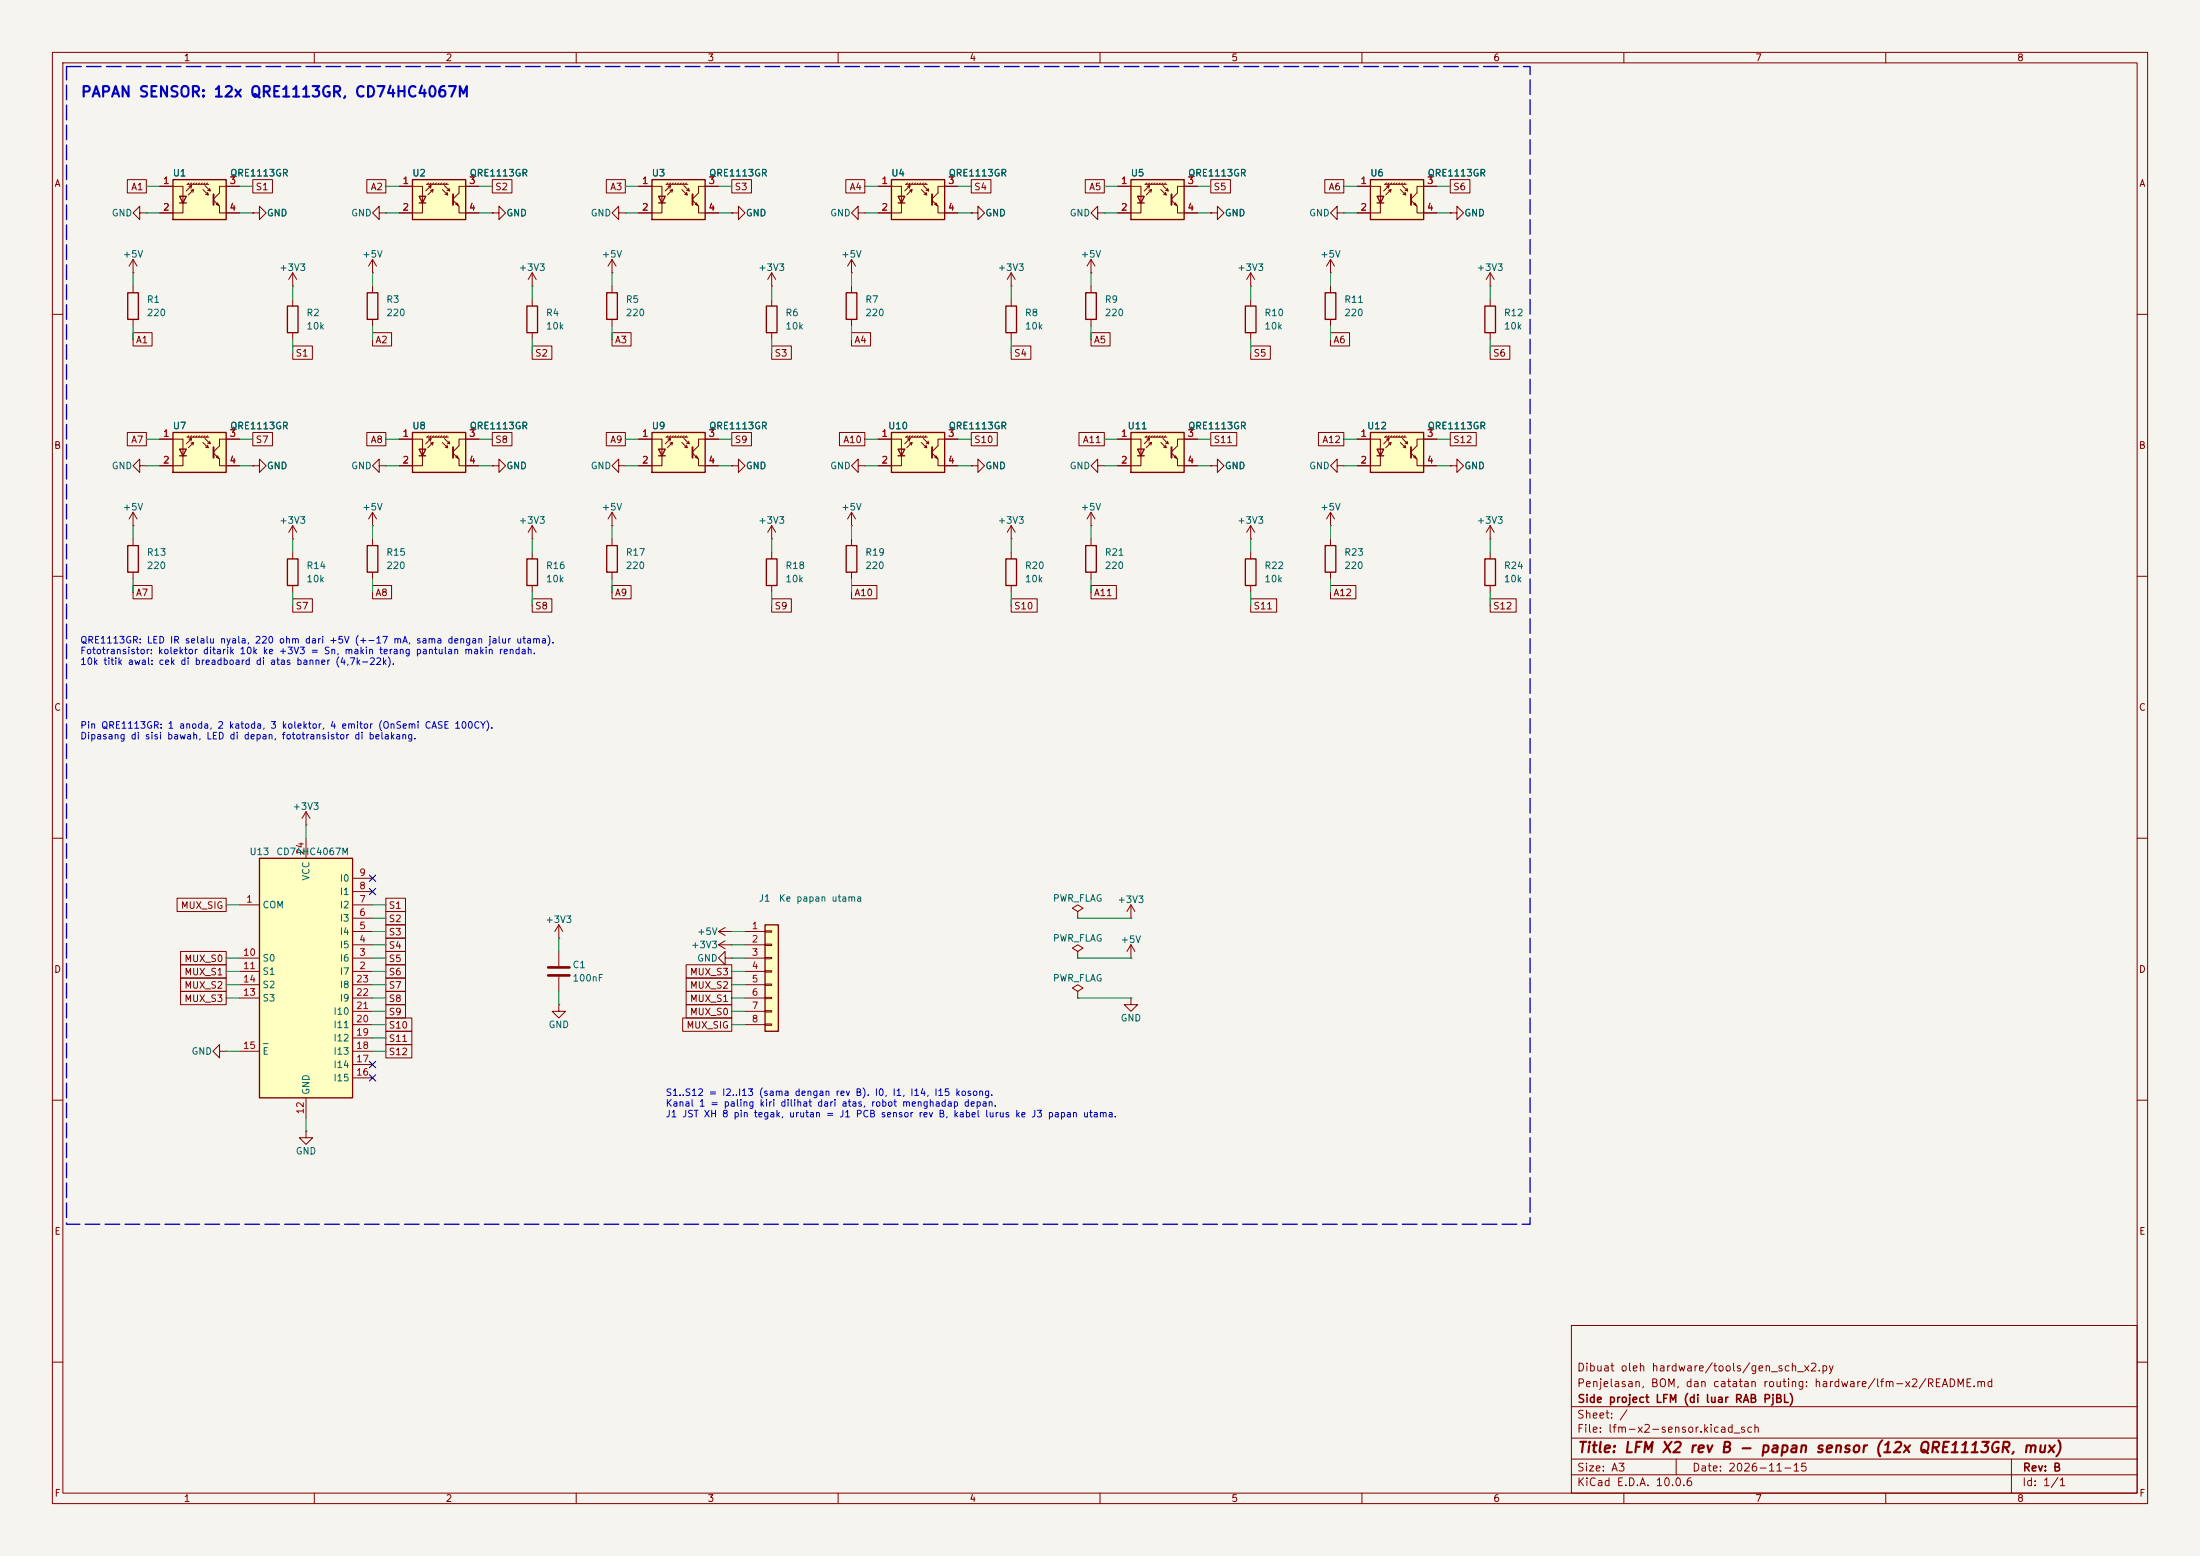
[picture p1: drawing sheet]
<svg xmlns="http://www.w3.org/2000/svg" width="420mm" height="297mm" viewBox="0 0 420 297" stroke-linecap="round" stroke-linejoin="round" font-family="sans-serif">
<path d="M0 0h420v297h-420z" fill="#f5f4ef" stroke="#f5f4ef" stroke-width=".19"/>
<g fill="none" stroke="#840000" stroke-width=".19">
<path d="M10 10h400v277h-400zM12 12h396v273h-396zM60 10v2M110 10v2M160 10v2M210 10v2M260 10v2M310 10v2M360 10v2M10 60h2M408 60h2M10 110h2"/>
<path d="M408 110h2M10 160h2M408 160h2M10 210h2M408 210h2M300 253h108v32h-108zM10 260h2M300 278.5h108M300 274.5h108M300 268.5h108M320 278.5v3M384 278.5v6.5"/>
<path d="M408 260h2M60 285v2M110 285v2M160 285v2M210 285v2M260 285v2M300 281.5h108M310 285v2M360 285v2"/>
</g>
<path d="M146 176.5h2.6v20.4h-2.6z" fill="#ffffc2"/>
<path d="M146 176.5h2.6v20.4h-2.6z" fill="none" stroke="#840000" stroke-width=".25"/>
<g fill="none" stroke="#840000" stroke-width=".19">
<path d="M142.2 177.8h3.8M146 177.7h1.3v.2h-1.3zM142.2 180.3h3.8M142.2 182.9h3.8M142.2 185.4h3.8M142.2 188h3.8M142.2 190.5h3.8M142.2 193h3.8M142.2 195.6h3.8M146 180.2h1.3v.3h-1.3zM146 182.8h1.3v.2h-1.3zM146 185.3h1.3v.2h-1.3z"/>
<path d="M146 187.8h1.3v.3h-1.3zM146 190.4h1.3v.2h-1.3zM146 192.9h1.3v.3h-1.3zM146 195.5h1.3v.2h-1.3z"/>
</g>
<path d="M170.2 82.6h10.1v7.6h-10.1z" fill="#ffffc2"/>
<g fill="none" stroke="#840000" stroke-width=".19">
<path d="M185.4 40.6h1.3v-1.2l1.3 1.2-1.3 1.3v-1.3M185.4 40.6h.1M167.6 83.8h4.5v5.1h-4.5M172.8 83.4h4.2M173.2 83.8l.5-.1-1 1M173.2 83.2l-.2 .2M173.6 84.6l.5-.1-1 1M173.7 83.2l-.2 .2M173.7 83.7l-.1 .5M174.1 84.5l-.1 .5M174.2 83.2l-.2 .2M174.8 83.2l-.3 .2"/>
<path d="M175.3 83.2l-.3 .2M175.8 83.2l-.3 .2M175.9 84.5l1 1-.1-.5M176.3 83.7l1 1-.1-.5M176.3 83.2l-.3 .2M176.4 85.3l.5 .2M176.8 83.2l-.3 .2M176.8 84.6l.5 .1M177.9 86.5l1.2 1.1v1.3h3.8M178.7 87l.2 .5-.5-.3zM182.9 83.8h-3.8v1.3l-1.2 1.1M58.4 157.5h.1"/>
<path d="M58.4 154.9l-.7 1.3M58.4 154.9l.8 1.3M58.4 154.9v2.6M106.7 179.1h.1M106.7 176.5l-.8 1.3M106.7 176.5l.7 1.3M106.7 176.5v2.6M58.4 215.9v1.3h1.3l-1.3 1.2-1.3-1.2h1.3M58.4 215.9h.1"/>
</g>
<path d="M170.2 82.6h10.1v7.6h-10.1zM171.4 85.7h1.3l-.6 1.3zM171.4 87h1.3" fill="none" stroke="#840000" stroke-width=".25"/>
<path d="M177.9 85.3v2.1" fill="none" stroke="#840000" stroke-width=".36"/>
<path d="M170.2 34.3h10.1v7.6h-10.1z" fill="#ffffc2"/>
<g fill="none" stroke="#840000" stroke-width=".19">
<path d="M167.6 35.6h4.5v5h-4.5M172.8 35.2h4.2M173.2 35.6l.5-.2-1 1M173.2 34.9l-.2 .3M173.6 36.3l.5-.1-1 1M173.7 34.9l-.2 .3M173.7 35.4l-.1 .5M174.1 36.2l-.1 .5M174.2 34.9l-.2 .3M174.8 34.9l-.3 .3M175.3 34.9l-.3 .3M175.8 34.9l-.3 .3"/>
<path d="M175.9 36.2l1 1-.1-.5M176.3 35.4l1 1-.1-.5M176.3 34.9l-.3 .3M176.4 37.1l.5 .1M176.8 34.9l-.3 .3M176.8 36.3l.5 .1M177.9 38.2l1.2 1.2v1.2h3.8M178.4 39l.3-.3 .2 .5zM182.9 35.6h-3.8v1.2l-1.2 1.2M162.6 97.8l-.8 1.3M162.6 97.8l.7 1.3M162.6 97.8v2.5"/>
<path d="M163.8 88.9v-1.3l-1.2 1.3 1.2 1.3v-1.3h1.3M165.1 88.9h.1M162.6 100.3h.1"/>
</g>
<path d="M170.2 34.3h10.1v7.6h-10.1zM171.4 37.5h1.3l-.6 1.2zM171.4 38.7h1.3" fill="none" stroke="#840000" stroke-width=".25"/>
<path d="M177.9 37.1v2" fill="none" stroke="#840000" stroke-width=".36"/>
<path d="M124.5 82.6h10.1v7.6h-10.1z" fill="#ffffc2"/>
<g fill="none" stroke="#840000" stroke-width=".19">
<path d="M121.9 83.8h4.5v5.1h-4.5M127.1 83.4h4.2M127.5 83.8l.5-.1-1 1M127.5 83.2l-.2 .2M127.9 84.6l.5-.1-1 1M128 83.2l-.2 .2M128 83.7l-.1 .5M128.4 84.5l-.1 .5M128.5 83.2l-.2 .2M129 83.2l-.2 .2M129.5 83.2l-.2 .2M130 83.2l-.2 .2"/>
<path d="M130.2 84.5l1 1-.1-.5M130.6 83.7l1 1-.2-.5M130.6 83.2l-.3 .2M130.7 85.3l.5 .2M131.1 83.2l-.3 .2M131.1 84.6l.5 .1M132.2 86.5l1.1 1.1v1.3h3.9M132.7 87.2l.3-.2 .2 .5zM137.2 83.8h-3.9v1.3l-1.1 1.1"/>
</g>
<path d="M124.5 82.6h10.1v7.6h-10.1zM125.7 85.7h1.3l-.6 1.3zM125.7 87h1.3" fill="none" stroke="#840000" stroke-width=".25"/>
<path d="M132.2 85.3v2.1" fill="none" stroke="#840000" stroke-width=".36"/>
<path d="M33 82.6h10.2v7.6h-10.2z" fill="#ffffc2"/>
<g fill="none" stroke="#840000" stroke-width=".19">
<path d="M116.8 52.1h.1M116.8 49.5v2.6M116.8 54.6v1.3M116.8 49.5l-.7 1.3M116.8 49.5l.8 1.3M116.8 61v1.2M30.5 83.8h4.4v5.1h-4.4M35.7 83.4h4.2M36.1 83.8l.5-.1-1 1M36.1 83.2l-.3 .2M36.4 84.6l.6-.1-1.1 1M36.6 83.2l-.3 .2"/>
<path d="M36.6 83.7l-.2 .5M37 84.5l-.2 .5M37.1 83.2l-.3 .2M37.6 83.2l-.3 .2M38.1 83.2l-.3 .2M38.6 83.2l-.2 .2M38.7 84.5l1.1 1-.2-.5M39.1 83.7l1 1-.1-.5M39.1 83.2l-.2 .2M39.2 85.3l.6 .2M39.6 83.2l-.2 .2M39.6 84.6l.5 .1"/>
<path d="M40.8 86.5l1.1 1.1v1.3h3.8M41.3 87.2l.2-.2 .3 .5zM45.7 83.8h-3.8v1.3l-1.1 1.1M118.1 88.9v-1.3l-1.3 1.3 1.3 1.3v-1.3h1.3M119.4 88.9h.1M139.7 88.9h1.3v-1.3l1.2 1.3-1.2 1.3v-1.3M139.7 88.9h.1"/>
</g>
<path d="M115.8 55.9h2.1v5.1h-2.1zM33 82.6h10.2v7.6h-10.2zM34.3 85.7h1.3l-.7 1.3zM34.3 87h1.3" fill="none" stroke="#840000" stroke-width=".25"/>
<path d="M40.8 85.3v2.1" fill="none" stroke="#840000" stroke-width=".36"/>
<path d="M33 34.3h10.2v7.6h-10.2z" fill="#ffffc2"/>
<g fill="none" stroke="#840000" stroke-width=".19">
<path d="M30.5 35.6h4.4v5h-4.4M35.7 35.2h4.2M36.1 35.6l.5-.2-1 1M36.1 34.9l-.3 .3M36.4 36.3l.6-.1-1.1 1M36.6 34.9l-.3 .3M36.6 35.4l-.2 .5M37 36.2l-.2 .5M37.1 34.9l-.3 .3M37.6 34.9l-.3 .3M38.1 34.9l-.3 .3M38.6 34.9l-.2 .3"/>
<path d="M38.7 36.2l1.1 1-.2-.5M39.1 35.4l1 1-.1-.5M39.1 34.9l-.2 .3M39.2 37.1l.6 .1M39.6 34.9l-.2 .3M39.6 36.3l.5 .1M40.8 38.2l1.1 1.2v1.2h3.8M41.3 39l.2-.3 .3 .5zM45.7 35.6h-3.8v1.2l-1.1 1.2M25.4 52.1h.1M25.4 49.5v2.6M25.4 54.6v1.3"/>
<path d="M25.4 49.5l-.8 1.3M25.4 49.5l.8 1.3M26.7 40.6v-1.2l-1.3 1.2 1.3 1.3v-1.3h1.2M27.9 40.6h.1M48.3 40.6h1.2v-1.2l1.3 1.2-1.3 1.3v-1.3M48.3 40.6h.1M101.6 54.6h.1M101.6 52.1v2.5M101.6 57.2v1.2M101.6 52.1l-.8 1.2M101.6 52.1l.8 1.2M139.7 40.6h1.3v-1.2l1.2 1.2-1.2 1.3v-1.3"/>
<path d="M139.7 40.6h.1M147.3 54.6h.1M147.3 52.1l-.7 1.2M147.3 52.1l.8 1.2M147.3 52.1v2.5M284.5 54.6h.1M284.5 52.1v2.5M284.5 57.2v1.2M284.5 52.1l-.8 1.2M284.5 52.1l.7 1.2M25.4 61v1.2M101.6 63.5v1.3"/>
<path d="M284.5 63.5v1.3M116.8 97.8l-.7 1.3M116.8 97.8l.8 1.3M116.8 97.8v2.5M101.6 102.9h.1M101.6 100.3v2.6M101.6 105.4v1.3M101.6 111.8v1.2M101.6 100.3l-.8 1.3M101.6 100.3l.8 1.3M116.8 100.3h.1M116.8 102.9v1.2"/>
<path d="M116.8 109.2v1.3M147.3 102.9h.1M147.3 100.3v2.6M147.3 100.3l-.7 1.3M147.3 100.3l.8 1.3M284.5 102.9h.1M284.5 100.3v2.6M284.5 105.4v1.3M284.5 111.8v1.2M284.5 100.3l-.8 1.3M284.5 100.3l.7 1.3M205.7 174l1.1-.6-1.1-.7-1 .7 1 .6v1.3"/>
<path d="M205.7 175.3h.1M215.9 175.3h.1M215.9 172.7l-.8 1.3M215.9 172.7l.8 1.3M215.9 172.7v2.6M41.9 200.7v-1.3l-1.3 1.3 1.3 1.2v-1.2h1.3M43.2 200.7h.1"/>
</g>
<path d="M33 34.3h10.2v7.6h-10.2zM34.3 37.5h1.3l-.7 1.2zM34.3 38.7h1.3M24.4 55.9h2v5.1h-2zM100.6 58.4h2v5.1h-2zM283.5 58.4h2v5.1h-2zM100.6 106.7h2v5.1h-2zM115.8 104.1h2.1v5.1h-2.1zM283.5 106.7h2v5.1h-2z" fill="none" stroke="#840000" stroke-width=".25"/>
<path d="M40.8 37.1v2" fill="none" stroke="#840000" stroke-width=".36"/>
<path d="M124.5 34.3h10.1v7.6h-10.1z" fill="#ffffc2"/>
<g fill="none" stroke="#840000" stroke-width=".19">
<path d="M121.9 35.6h4.5v5h-4.5M127.1 35.2h4.2M127.5 35.6l.5-.2-1 1M127.5 34.9l-.2 .3M127.9 36.3l.5-.1-1 1M128 34.9l-.2 .3M128 35.4l-.1 .5M128.4 36.2l-.1 .5M128.5 34.9l-.2 .3M129 34.9l-.2 .3M129.5 34.9l-.2 .3M130 34.9l-.2 .3"/>
<path d="M130.2 36.2l1 1-.1-.5M130.6 35.4l1 1-.2-.5M130.6 34.9l-.3 .3M130.7 37.1l.5 .1M131.1 34.9l-.3 .3M131.1 36.3l.5 .1M132.2 38.2l1.1 1.2v1.2h3.9M132.7 39l.3-.3 .2 .5zM137.2 35.6h-3.9v1.2l-1.1 1.2"/>
</g>
<path d="M124.5 34.3h10.1v7.6h-10.1zM125.7 37.5h1.3l-.6 1.2zM125.7 38.7h1.3" fill="none" stroke="#840000" stroke-width=".25"/>
<path d="M132.2 37.1v2" fill="none" stroke="#840000" stroke-width=".36"/>
<path d="M78.7 34.3h10.2v7.6h-10.2z" fill="#ffffc2"/>
<g fill="none" stroke="#840000" stroke-width=".19">
<path d="M76.2 35.6h4.4v5h-4.4M81.4 35.2h4.2M81.8 35.6l.5-.2-1 1M81.8 34.9l-.3 .3M82.2 36.3l.5-.1-1 1M82.3 34.9l-.3 .3M82.3 35.4l-.1 .5M82.7 36.2l-.2 .5M82.8 34.9l-.3 .3M83.3 34.9l-.2 .3M83.8 34.9l-.2 .3M84.3 34.9l-.2 .3"/>
<path d="M84.5 36.2l1 1-.2-.5M84.8 35.4l1.1 1-.2-.5M84.8 34.9l-.2 .3M85 37.1l.5 .1M85.3 34.9l-.2 .3M85.3 36.3l.6 .1M86.5 38.2l1.1 1.2v1.2h3.8M87 39l.2-.3 .3 .5zM91.4 35.6h-3.8v1.2l-1.1 1.2M94 40.6h1.2v-1.2l1.3 1.2-1.3 1.3v-1.3M94 40.6h.1M208.3 102.9v1.2"/>
<path d="M208.3 109.2v1.3"/>
</g>
<path d="M78.7 34.3h10.2v7.6h-10.2zM80 37.5h1.3l-.7 1.2zM80 38.7h1.3M207.3 104.1h2v5.1h-2z" fill="none" stroke="#840000" stroke-width=".25"/>
<path d="M86.5 37.1v2" fill="none" stroke="#840000" stroke-width=".36"/>
<path d="M78.7 82.6h10.2v7.6h-10.2z" fill="#ffffc2"/>
<g fill="none" stroke="#840000" stroke-width=".19">
<path d="M71.1 54.6v1.3M118.1 40.6v-1.2l-1.3 1.2 1.3 1.3v-1.3h1.3M119.4 40.6h.1M238.8 54.6h.1M238.8 52.1v2.5M238.8 57.2v1.2M238.8 52.1l-.8 1.2M238.8 52.1l.7 1.2M71.1 61v1.2M238.8 63.5v1.3M76.2 83.8h4.4v5.1h-4.4M81.4 83.4h4.2"/>
<path d="M81.8 83.8l.5-.1-1 1M81.8 83.2l-.3 .2M82.2 84.6l.5-.1-1 1M82.3 83.2l-.3 .2M82.3 83.7l-.1 .5M82.7 84.5l-.2 .5M82.8 83.2l-.3 .2M83.3 83.2l-.2 .2M83.8 83.2l-.2 .2M84.3 83.2l-.2 .2M84.5 84.5l1 1-.2-.5M84.8 83.7l1.1 1-.2-.5"/>
<path d="M84.8 83.2l-.2 .2M85 85.3l.5 .2M85.3 83.2l-.2 .2M85.3 84.6l.6 .1M86.5 86.5l1.1 1.1v1.3h3.8M87 87.2l.2-.2 .3 .5zM91.4 83.8h-3.8v1.3l-1.1 1.1"/>
</g>
<path d="M70.1 55.9h2v5.1h-2zM237.7 58.4h2.1v5.1h-2.1zM78.7 82.6h10.2v7.6h-10.2zM80 85.7h1.3l-.7 1.3zM80 87h1.3" fill="none" stroke="#840000" stroke-width=".25"/>
<path d="M86.5 85.3v2.1" fill="none" stroke="#840000" stroke-width=".36"/>
<path d="M49.5 163.8h17.8v45.8h-17.8z" fill="#ffffc2"/>
<path d="M49.5 163.8h17.8v45.8h-17.8z" fill="none" stroke="#840000" stroke-width=".25"/>
<g fill="none" stroke="#840000" stroke-width=".19">
<path d="M45.7 172.7h3.8M58.4 160v3.8M67.3 172.7h3.8M67.3 177.8h3.8M67.3 175.3h3.8M67.3 170.2h3.8M67.3 167.6h3.8M45.7 185.4h3.8M45.7 182.9h3.8M45.7 190.5h3.8M45.7 188h3.8M67.3 185.4h3.8"/>
<path d="M67.3 182.9h3.8M67.3 180.3h3.8M67.3 190.5h3.8M67.3 188h3.8M67.3 198.1h3.8M67.3 195.6h3.8M67.3 193h3.8M45.7 200.7h3.8M58.4 209.6v3.8M67.3 200.7h3.8M67.3 205.7h3.8M67.3 203.2h3.8"/>
</g>
<path d="M50.3 199.2h.9" fill="none" stroke="#006464" stroke-width=".19"/>
<path d="M261.6 34.3h10.2v7.6h-10.2z" fill="#ffffc2"/>
<g fill="none" stroke="#840000" stroke-width=".19">
<path d="M259.1 35.6h4.4v5h-4.4M264.3 35.2h4.2M264.7 35.6l.5-.2-1 1M264.7 34.9l-.3 .3M265 36.3l.6-.1-1.1 1M265.2 34.9l-.3 .3M265.2 35.4l-.2 .5M265.6 36.2l-.2 .5M265.7 34.9l-.3 .3M266.2 34.9l-.3 .3M266.7 34.9l-.3 .3M267.2 34.9l-.2 .3"/>
<path d="M267.3 36.2l1.1 1-.2-.5M267.7 35.4l1 1-.1-.5M267.7 34.9l-.2 .3M267.8 37.1l.6 .1M268.2 34.9l-.2 .3M268.2 36.3l.5 .1M269.4 38.2l1.1 1.2v1.2h3.8M269.9 39l.2-.3 .3 .5zM274.3 35.6h-3.8v1.2l-1.1 1.2M55.9 54.6h.1M55.9 52.1l-.8 1.2M55.9 52.1l.7 1.2"/>
<path d="M55.9 52.1v2.5M55.9 57.2v1.2M71.1 52.1h.1M71.1 49.5l-.7 1.3M71.1 49.5l.8 1.3M71.1 49.5v2.6M72.4 40.6v-1.2l-1.3 1.2 1.3 1.3v-1.3h1.3M73.7 40.6h.1M254 52.1h.1M254 49.5l-.8 1.3M254 49.5l.8 1.3M254 49.5v2.6"/>
<path d="M254 54.6v1.3M276.9 40.6h1.2v-1.2l1.3 1.2-1.3 1.3v-1.3M276.9 40.6h.1M55.9 63.5v1.3M254 61v1.2M25.4 97.8v2.5M25.4 97.8l-.8 1.3M25.4 97.8l.8 1.3M26.7 88.9v-1.3l-1.3 1.3 1.3 1.3v-1.3h1.2M27.9 88.9h.1M48.3 88.9h1.2v-1.3l1.3 1.3-1.3 1.3v-1.3M48.3 88.9h.1"/>
<path d="M71.1 97.8v2.5M71.1 97.8l-.7 1.3M71.1 97.8l.8 1.3M72.4 88.9v-1.3l-1.3 1.3 1.3 1.3v-1.3h1.3M73.7 88.9h.1M254 97.8v2.5M254 97.8l-.8 1.3M254 97.8l.8 1.3M255.3 88.9v-1.3l-1.3 1.3 1.3 1.3v-1.3h1.2M256.5 88.9h.1M25.4 100.3h.1M25.4 102.9v1.2"/>
<path d="M25.4 109.2v1.3M55.9 102.9h.1M55.9 100.3v2.6M55.9 105.4v1.3M55.9 111.8v1.2M55.9 100.3l-.8 1.3M55.9 100.3l.7 1.3M71.1 100.3h.1M71.1 102.9v1.2M71.1 109.2v1.3M238.8 102.9h.1M238.8 100.3l-.8 1.3"/>
<path d="M238.8 100.3l.7 1.3M238.8 100.3v2.6M238.8 105.4v1.3M238.8 111.8v1.2M254 100.3h.1M254 102.9v1.2M254 109.2v1.3M106.7 191.8v1.2h1.2l-1.2 1.3-1.3-1.3h1.3M106.7 191.8h.1M106.7 181.6v2.8M106.7 186.4v2.8M138.4 182.9v-1.3l-1.2 1.3 1.2 1.3v-1.3h1.3"/>
<path d="M139.7 182.9h.1M215.9 182.9h.1M215.9 190.5v1.3h1.3l-1.3 1.2-1.3-1.2h1.3M215.9 190.5h.1M215.9 180.3l-.8 1.3M215.9 180.3l.8 1.3M215.9 180.3v2.6"/>
</g>
<path d="M261.6 34.3h10.2v7.6h-10.2zM262.9 37.5h1.3l-.7 1.2zM262.9 38.7h1.3M54.9 58.4h2v5.1h-2zM253 55.9h2v5.1h-2zM24.4 104.1h2v5.1h-2zM54.9 106.7h2v5.1h-2zM70.1 104.1h2v5.1h-2zM237.7 106.7h2.1v5.1h-2.1zM253 104.1h2v5.1h-2z" fill="none" stroke="#840000" stroke-width=".25"/>
<path d="M269.4 37.1v2" fill="none" stroke="#840000" stroke-width=".36"/>
<path d="M104.6 184.7h4.1M104.6 186.2h4.1" fill="none" stroke="#840000" stroke-width=".51"/>
<path d="M261.6 82.6h10.2v7.6h-10.2z" fill="#ffffc2"/>
<g fill="none" stroke="#840000" stroke-width=".19">
<path d="M255.3 40.6v-1.2l-1.3 1.2 1.3 1.3v-1.3h1.2M256.5 40.6h.1M94 88.9h1.2v-1.3l1.3 1.3-1.3 1.3v-1.3M94 88.9h.1M259.1 83.8h4.4v5.1h-4.4M264.3 83.4h4.2M264.7 83.8l.5-.1-1 1M264.7 83.2l-.3 .2M265 84.6l.6-.1-1.1 1M265.2 83.2l-.3 .2M265.2 83.7l-.2 .5M265.6 84.5l-.2 .5"/>
<path d="M265.7 83.2l-.3 .2M266.2 83.2l-.3 .2M266.7 83.2l-.3 .2M267.2 83.2l-.2 .2M267.3 84.5l1.1 1-.2-.5M267.7 83.7l1 1-.1-.5M267.7 83.2l-.2 .2M267.8 85.3l.6 .2M268.2 83.2l-.2 .2M268.2 84.6l.5 .1M269.4 86.5l1.1 1.1v1.3h3.8M270.1 87l.3 .5-.5-.3z"/>
<path d="M274.3 83.8h-3.8v1.3l-1.1 1.1M276.9 88.9h1.2v-1.3l1.3 1.3-1.3 1.3v-1.3M276.9 88.9h.1M137.2 177.8l1.2 .8M137.2 177.8h2.5M138.4 177l-1.2 .8M138.4 179.6l-1.2 .7M139.7 177.8h.1M137.2 180.3l1.2 .8M137.2 180.3h2.5M139.7 180.3h.1M205.7 181.6l1.1-.6-1.1-.7-1 .7 1 .6v1.3"/>
<path d="M205.7 182.9h.1M205.7 189.2l1.1-.6-1.1-.6-1 .6 1 .6v1.3M205.7 190.5h.1"/>
</g>
<path d="M261.6 82.6h10.2v7.6h-10.2zM262.9 85.7h1.3l-.7 1.3zM262.9 87h1.3" fill="none" stroke="#840000" stroke-width=".25"/>
<path d="M269.4 85.3v2.1" fill="none" stroke="#840000" stroke-width=".36"/>
<path d="M215.9 34.3h10.2v7.6h-10.2z" fill="#ffffc2"/>
<g fill="none" stroke="#840000" stroke-width=".19">
<path d="M213.4 35.6h4.4v5h-4.4M218.6 35.2h4.2M218.9 35.6l.6-.2-1.1 1M218.9 34.9l-.2 .3M219.3 36.3l.5-.1-1 1M219.5 34.9l-.3 .3M219.5 35.4l-.2 .5M219.8 36.2l-.1 .5M220 34.9l-.3 .3M220.5 34.9l-.3 .3M221 34.9l-.3 .3M221.5 34.9l-.3 .3"/>
<path d="M221.6 36.2l1 1-.1-.5M222 35.4l1 1-.1-.5M222 34.9l-.3 .3M222.1 37.1l.5 .1M222.5 34.9l-.3 .3M222.5 36.3l.5 .1M223.6 38.2l1.2 1.2v1.2h3.8M224.2 39l.2-.3 .3 .5zM228.6 35.6h-3.8v1.2l-1.2 1.2M193 54.6h.1M193 52.1v2.5M193 57.2v1.2"/>
<path d="M193 52.1l-.7 1.2M193 52.1l.8 1.2M231.1 40.6h1.3v-1.2l1.3 1.2-1.3 1.3v-1.3M231.1 40.6h.1M193 63.5v1.3"/>
</g>
<path d="M215.9 34.3h10.2v7.6h-10.2zM217.2 37.5h1.2l-.6 1.2zM217.2 38.7h1.2M192 58.4h2.1v5.1h-2.1z" fill="none" stroke="#840000" stroke-width=".25"/>
<path d="M223.6 37.1v2" fill="none" stroke="#840000" stroke-width=".36"/>
<path d="M215.9 82.6h10.2v7.6h-10.2z" fill="#ffffc2"/>
<g fill="none" stroke="#840000" stroke-width=".19">
<path d="M24.3 34.3h3.6v2.5h-3.6zM30.5 35.6h2.5M43.2 35.6h2.5M48.3 34.3h3.7v2.5h-3.7zM70 34.3h3.7v2.5h-3.7zM76.2 35.6h2.5M88.9 35.6h2.5M94 34.3h3.7v2.5h-3.7zM115.7 34.3h3.7v2.5h-3.7zM121.9 35.6h2.6M134.6 35.6h2.6M139.7 34.3h3.8v2.5h-3.8z"/>
<path d="M161.5 34.3h3.6v2.5h-3.6zM167.6 35.6h2.6M180.3 35.6h2.6M185.4 34.3h3.8v2.5h-3.8zM207.2 34.3h3.6v2.5h-3.6zM213.4 35.6h2.5M226.1 35.6h2.5M231.1 34.3h3.8v2.5h-3.8zM252.9 34.3h3.6v2.5h-3.6zM259.1 35.6h2.5M271.8 35.6h2.5M276.9 34.3h3.7v2.5h-3.7z"/>
<path d="M30.5 40.6h2.5M43.2 40.6h2.5M48.3 40.6h.1M76.2 40.6h2.5M88.9 40.6h2.5M94 40.6h.1M121.9 40.6h2.6M134.6 40.6h2.6M139.7 40.6h.1M147.3 57.2v1.2M162.6 52.1h.1M162.6 49.5v2.6"/>
<path d="M162.6 54.6v1.3M162.6 49.5l-.8 1.3M162.6 49.5l.7 1.3M163.8 40.6v-1.2l-1.2 1.2 1.2 1.3v-1.3h1.3M165.1 40.6h.1M167.6 40.6h2.6M180.3 40.6h2.6M185.4 40.6h.1M208.3 52.1h.1M208.3 49.5v2.6M208.3 54.6v1.3M208.3 49.5l-.8 1.3"/>
<path d="M208.3 49.5l.7 1.3M209.5 40.6v-1.2l-1.2 1.2 1.2 1.3v-1.3h1.3M210.8 40.6h.1M213.4 40.6h2.5M226.1 40.6h2.5M231.1 40.6h.1M259.1 40.6h2.5M271.8 40.6h2.5M276.9 40.6h.1M25.4 63.5h3.6v2.5h-3.6zM55.9 66h3.7v2.6h-3.7zM71.1 63.5h3.7v2.5h-3.7z"/>
<path d="M101.6 66h3.8v2.6h-3.8zM116.8 63.5h3.7v2.5h-3.7zM147.3 66h3.8v2.6h-3.8zM147.3 63.5v1.3M162.6 63.5h3.6v2.5h-3.6zM162.6 61v1.2M193 66h3.8v2.6h-3.8zM208.3 63.5h3.6v2.5h-3.6zM208.3 61v1.2M238.8 66h3.7v2.6h-3.7zM254 63.5h3.6v2.5h-3.6zM284.5 66h3.7v2.6h-3.7z"/>
<path d="M24.3 82.5h3.6v2.6h-3.6zM30.5 83.8h2.5M30.5 88.9h2.5M43.2 83.8h2.5M43.2 88.9h2.5M48.3 82.5h3.7v2.6h-3.7zM48.3 88.9h.1M70 82.5h3.7v2.6h-3.7zM76.2 83.8h2.5M76.2 88.9h2.5M88.9 83.8h2.5M88.9 88.9h2.5"/>
<path d="M94 82.5h3.7v2.6h-3.7zM94 88.9h.1M115.7 82.5h3.7v2.6h-3.7zM121.9 83.8h2.6M121.9 88.9h2.6M134.6 83.8h2.6M134.6 88.9h2.6M139.7 82.5h3.8v2.6h-3.8zM139.7 88.9h.1M160.3 82.5h4.8v2.6h-4.8zM167.6 83.8h2.6M167.6 88.9h2.6"/>
<path d="M180.3 83.8h2.6M180.3 88.9h2.6M185.4 88.9h1.3v-1.3l1.3 1.3-1.3 1.3v-1.3M185.4 88.9h.1M185.4 82.5h5v2.6h-5zM206 82.5h4.8v2.6h-4.8zM208.3 97.8v2.5M208.3 97.8l-.8 1.3M208.3 97.8l.7 1.3M209.5 88.9v-1.3l-1.2 1.3 1.2 1.3v-1.3h1.3M210.8 88.9h.1M213.4 83.8h4.4v5.1h-4.4"/>
<path d="M218.6 83.4h4.2M218.9 83.8l.6-.1-1.1 1M218.9 83.2l-.2 .2M219.3 84.6l.5-.1-1 1M219.5 83.2l-.3 .2M219.5 83.7l-.2 .5M219.8 84.5l-.1 .5M220 83.2l-.3 .2M220.5 83.2l-.3 .2M221 83.2l-.3 .2M221.5 83.2l-.3 .2M221.6 84.5l1 1-.1-.5"/>
<path d="M222 83.7l1 1-.1-.5M222 83.2l-.3 .2M222.1 85.3l.5 .2M222.5 83.2l-.3 .2M222.5 84.6l.5 .1M223.6 86.5l1.2 1.1v1.3h3.8M224.2 87.2l.2-.2 .3 .5zM228.6 83.8h-3.8v1.3l-1.2 1.1M231.1 88.9h1.3v-1.3l1.3 1.3-1.3 1.3v-1.3M231.1 88.9h.1M231.1 82.5h5v2.6h-5zM251.7 82.5h4.8v2.6h-4.8z"/>
<path d="M259.1 83.8h2.5M259.1 88.9h2.5M271.8 83.8h2.5M271.8 88.9h2.5M276.9 82.5h4.9v2.6h-4.9zM276.9 88.9h.1M25.4 111.8h3.6v2.5h-3.6zM55.9 114.3h3.7v2.5h-3.7zM71.1 111.8h3.7v2.5h-3.7zM101.6 114.3h3.8v2.5h-3.8zM116.8 111.8h3.7v2.5h-3.7zM147.3 114.3h3.8v2.5h-3.8z"/>
<path d="M147.3 105.4v1.3M147.3 111.8v1.2M162.6 111.8h4.8v2.5h-4.8zM162.6 102.9v1.2M162.6 109.2v1.3M193 102.9h.1M193 114.3h5v2.5h-5zM193 100.3l-.7 1.3M193 100.3l.8 1.3M193 100.3v2.6M193 105.4v1.3M193 111.8v1.2"/>
<path d="M208.3 100.3h.1M208.3 111.8h4.8v2.5h-4.8zM238.8 114.3h4.9v2.5h-4.9zM254 111.8h4.8v2.5h-4.8zM284.5 114.3h4.9v2.5h-4.9zM33.8 171.4h9.4v2.6h-9.4zM73.7 176.5h3.7v2.6h-3.7zM73.7 174h3.7v2.5h-3.7zM73.7 179.1h3.7v2.5h-3.7zM73.7 171.4h3.7v2.6h-3.7zM34.5 189.2h8.7v2.6h-8.7zM34.5 186.7h8.7v2.5h-8.7z"/>
<path d="M34.5 181.6h8.7v2.6h-8.7zM34.5 184.1h8.7v2.6h-8.7zM73.7 199.4h4.9v2.5h-4.9zM73.7 191.8h3.7v2.5h-3.7zM73.7 194.3h4.9v2.6h-4.9zM73.7 196.8h4.9v2.6h-4.9zM73.7 184.1h3.7v2.6h-3.7zM73.7 181.6h3.7v2.6h-3.7zM73.7 189.2h3.7v2.6h-3.7zM73.7 186.7h3.7v2.5h-3.7zM130.3 194.3h9.4v2.6h-9.4zM131 191.8h8.7v2.5h-8.7z"/>
<path d="M131 184.1h8.7v2.6h-8.7zM131 186.7h8.7v2.5h-8.7zM131 189.2h8.7v2.6h-8.7z"/>
</g>
<path d="M146.3 58.4h2v5.1h-2zM161.5 55.9h2.1v5.1h-2.1zM207.3 55.9h2v5.1h-2zM215.9 82.6h10.2v7.6h-10.2zM217.2 85.7h1.2l-.6 1.3zM217.2 87h1.2M146.3 106.7h2v5.1h-2zM161.5 104.1h2.1v5.1h-2.1zM192 106.7h2.1v5.1h-2.1z" fill="none" stroke="#840000" stroke-width=".25"/>
<path d="M223.6 85.3v2.1" fill="none" stroke="#840000" stroke-width=".36"/>
<g fill="none" stroke="#009600" stroke-width=".19">
<path d="M27.9 35.6h2.6M45.7 35.6h2.6M73.7 35.6h2.5M91.4 35.6h2.6M119.4 35.6h2.5M137.2 35.6h2.5M165.1 35.6h2.5M182.9 35.6h2.5M210.8 35.6h2.6M228.6 35.6h2.5M256.5 35.6h2.6M274.3 35.6h2.6"/>
<path d="M25.4 52.1v2.5M27.9 40.6h2.6M45.7 40.6h2.6M55.9 54.6v2.6M71.1 52.1v2.5M73.7 40.6h2.5M91.4 40.6h2.6M101.6 54.6v2.6M116.8 52.1v2.5M119.4 40.6h2.5M137.2 40.6h2.5M147.3 54.6v2.6"/>
<path d="M162.6 52.1v2.5M165.1 40.6h2.5M182.9 40.6h2.5M193 54.6v2.6M208.3 52.1v2.5M210.8 40.6h2.6M228.6 40.6h2.5M238.8 54.6v2.6M254 52.1v2.5M256.5 40.6h2.6M274.3 40.6h2.6M284.5 54.6v2.6"/>
<path d="M25.4 62.2v2.6M55.9 64.8v2.5M71.1 62.2v2.6M101.6 64.8v2.5M116.8 62.2v2.6M147.3 64.8v2.5M162.6 62.2v2.6M193 64.8v2.5M208.3 62.2v2.6M238.8 64.8v2.5M254 62.2v2.6M284.5 64.8v2.5"/>
<path d="M27.9 88.9h2.6M27.9 83.8h2.6M45.7 88.9h2.6M45.7 83.8h2.6M73.7 88.9h2.5M73.7 83.8h2.5M91.4 88.9h2.6M91.4 83.8h2.6M119.4 88.9h2.5M119.4 83.8h2.5M137.2 88.9h2.5M137.2 83.8h2.5"/>
<path d="M165.1 88.9h2.5M165.1 83.8h2.5M182.9 88.9h2.5M182.9 83.8h2.5M210.8 88.9h2.6M210.8 83.8h2.6M228.6 88.9h2.5M228.6 83.8h2.5M256.5 88.9h2.6M256.5 83.8h2.6M274.3 88.9h2.6M274.3 83.8h2.6"/>
<path d="M25.4 100.3v2.6M25.4 110.5v2.5M55.9 102.9v2.5M55.9 113v2.6M71.1 100.3v2.6M71.1 110.5v2.5M101.6 102.9v2.5M101.6 113v2.6M116.8 100.3v2.6M116.8 110.5v2.5M147.3 102.9v2.5M147.3 113v2.6"/>
<path d="M162.6 100.3v2.6M162.6 110.5v2.5M193 102.9v2.5M193 113v2.6M208.3 100.3v2.6M208.3 110.5v2.5M238.8 102.9v2.5M238.8 113v2.6M254 100.3v2.6M254 110.5v2.5M284.5 102.9v2.5M284.5 113v2.6"/>
<path d="M58.4 157.5v2.5M43.2 172.7h2.5M71.1 172.7h2.6M71.1 177.8h2.6M71.1 175.3h2.6M106.7 179.1v2.5M139.7 177.8h2.5M205.7 175.3h10.2M43.2 190.5h2.5M43.2 182.9h2.5M43.2 185.4h2.5M43.2 188h2.5"/>
<path d="M71.1 190.5h2.6M71.1 182.9h2.6M71.1 198.1h2.6M71.1 185.4h2.6M71.1 180.3h2.6M71.1 193h2.6M71.1 188h2.6M71.1 195.6h2.6M106.7 189.2v2.6M139.7 190.5h2.5M139.7 182.9h2.5M139.7 185.4h2.5"/>
<path d="M139.7 180.3h2.5M139.7 193h2.5M139.7 188h2.5M139.7 195.6h2.5M205.7 190.5h10.2M205.7 182.9h10.2M43.2 200.7h2.5M58.4 213.4v2.5M71.1 200.7h2.6"/>
</g>
<path d="M70.5 169.6l1.2 1.2M70.5 167l1.2 1.2M71.7 169.6l-1.2 1.2M71.7 167l-1.2 1.2M70.5 205.1l1.2 1.2M70.5 202.6l1.2 1.2M71.7 205.1l-1.2 1.2M71.7 202.6l-1.2 1.2" fill="none" stroke="#000084" stroke-width=".19"/>
<path d="M12.7 12.7h279.4v221h-279.4z" fill="none" stroke="#0000c2" stroke-width=".25" stroke-dasharray="2.8 1"/>
<text font-size="2" fill="#0000c2" x="15.3" y="19">PAPAN SENSOR: 12x QRE1113GR, CD74HC4067M</text>
<text font-size="2" fill="#840000" x="301" y="277.8">Title: LFM X2 rev B - papan sensor (12x QRE1113GR, mux)</text>
<g font-size="1.5" fill="#840000">
<text x="300.9" y="262.1">Dibuat oleh hardware/tools/gen_sch_x2.py</text>
<text x="300.9" y="265.1">Penjelasan, BOM, dan catatan routing: hardware/lfm-x2/README.md</text>
<text x="301" y="268.1">Side project LFM (di luar RAB PjBL)</text>
<text x="300.9" y="273.8">File: lfm-x2-sensor.kicad_sch</text>
<text x="300.9" y="271.1">Sheet: /</text>
<text x="300.9" y="281.2">Size: A3</text>
<text x="322.9" y="281.2">Date: 2026-11-15</text>
<text x="386" y="281.2">Rev: B</text>
<text x="300.9" y="284">KiCad E.D.A. 10.0.6</text>
<text x="385.9" y="284">Id: 1/1</text>
</g>
<g font-size="1.3" fill="#840000">
<text x="35" y="12">1</text>
<text x="85" y="12">2</text>
<text x="135" y="12">3</text>
<text x="185" y="12">4</text>
<text x="235" y="12">5</text>
<text x="285" y="12">6</text>
<text x="335" y="12">7</text>
<text x="385" y="12">8</text>
<text x="10.3" y="36">A</text>
<text x="408.3" y="36">A</text>
<text x="24.9" y="36.6">A1</text>
<text x="48.7" y="36.6">S1</text>
<text x="70.7" y="36.6">A2</text>
<text x="94.4" y="36.6">S2</text>
<text x="116.4" y="36.6">A3</text>
<text x="140.1" y="36.6">S3</text>
<text x="162.1" y="36.6">A4</text>
<text x="185.9" y="36.6">S4</text>
<text x="207.8" y="36.6">A5</text>
<text x="231.6" y="36.6">S5</text>
<text x="253.5" y="36.6">A6</text>
<text x="277.3" y="36.6">S6</text>
<text x="25.8" y="65.8">A1</text>
<text x="71.6" y="65.8">A2</text>
<text x="117.3" y="65.8">A3</text>
<text x="163" y="65.8">A4</text>
<text x="208.7" y="65.8">A5</text>
<text x="254.4" y="65.8">A6</text>
<text x="56.3" y="68.4">S1</text>
<text x="102" y="68.4">S2</text>
<text x="147.8" y="68.4">S3</text>
<text x="193.5" y="68.4">S4</text>
<text x="239.2" y="68.4">S5</text>
<text x="284.9" y="68.4">S6</text>
<text x="10.2" y="86">B</text>
<text x="24.9" y="84.9">A7</text>
<text x="48.7" y="84.9">S7</text>
<text x="70.7" y="84.9">A8</text>
<text x="94.4" y="84.9">S8</text>
<text x="116.4" y="84.9">A9</text>
<text x="140.1" y="84.9">S9</text>
<text x="160.9" y="84.9">A10</text>
<text x="185.9" y="84.9">S10</text>
<text x="206.6" y="84.9">A11</text>
<text x="231.6" y="84.9">S11</text>
<text x="252.3" y="84.9">A12</text>
<text x="277.3" y="84.9">S12</text>
<text x="408.2" y="86">B</text>
<text x="25.8" y="114.1">A7</text>
<text x="56.3" y="116.6">S7</text>
<text x="71.6" y="114.1">A8</text>
<text x="102" y="116.6">S8</text>
<text x="117.3" y="114.1">A9</text>
<text x="147.8" y="116.6">S9</text>
<text x="163" y="114.1">A10</text>
<text x="193.5" y="116.6">S10</text>
<text x="208.7" y="114.1">A11</text>
<text x="239.2" y="116.6">S11</text>
<text x="254.4" y="114.1">A12</text>
<text x="284.9" y="116.6">S12</text>
<text x="10.2" y="136">C</text>
<text x="408.2" y="136">C</text>
<text x="34.4" y="173.8">MUX_SIG</text>
<text x="74.1" y="173.8">S1</text>
<text x="74.1" y="178.9">S3</text>
<text x="74.1" y="176.3">S2</text>
<text x="10.2" y="186">D</text>
<text x="35.1" y="183.9">MUX_S0</text>
<text x="74.1" y="183.9">S5</text>
<text x="74.1" y="181.4">S4</text>
<text x="408.2" y="186">D</text>
<text x="35.1" y="191.6">MUX_S3</text>
<text x="35.1" y="189">MUX_S2</text>
<text x="35.1" y="186.5">MUX_S1</text>
<text x="74.1" y="186.5">S6</text>
<text x="74.1" y="191.6">S8</text>
<text x="74.1" y="189">S7</text>
<text x="131.6" y="186.5">MUX_S3</text>
<text x="131.6" y="189">MUX_S2</text>
<text x="131.6" y="191.6">MUX_S1</text>
<text x="74.1" y="194.1">S9</text>
<text x="74.1" y="196.6">S10</text>
<text x="131" y="196.6">MUX_SIG</text>
<text x="131.6" y="194.1">MUX_S0</text>
<text x="74.1" y="201.7">S12</text>
<text x="74.1" y="199.2">S11</text>
<text x="10.3" y="236">E</text>
<text x="408.3" y="236">E</text>
<text x="10.3" y="286">F</text>
<text x="35" y="287">1</text>
<text x="85" y="287">2</text>
<text x="135" y="287">3</text>
<text x="185" y="287">4</text>
<text x="235" y="287">5</text>
<text x="285" y="287">6</text>
<text x="335" y="287">7</text>
<text x="385" y="287">8</text>
<text x="408.3" y="286">F</text>
</g>
<g font-size="1.3" fill="#a90000">
<text x="31" y="35.4">1</text>
<text x="43.7" y="35.4">3</text>
<text x="76.7" y="35.4">1</text>
<text x="89.4" y="35.4">3</text>
<text x="122.5" y="35.4">1</text>
<text x="135.2" y="35.4">3</text>
<text x="168.2" y="35.4">1</text>
<text x="180.9" y="35.4">3</text>
<text x="213.9" y="35.4">1</text>
<text x="226.6" y="35.4">3</text>
<text x="259.6" y="35.4">1</text>
<text x="272.3" y="35.4">3</text>
<text x="31" y="40.5">2</text>
<text x="43.7" y="40.5">4</text>
<text x="76.7" y="40.5">2</text>
<text x="89.4" y="40.5">4</text>
<text x="122.5" y="40.5">2</text>
<text x="135.2" y="40.5">4</text>
<text x="168.2" y="40.5">2</text>
<text x="180.9" y="40.5">4</text>
<text x="213.9" y="40.5">2</text>
<text x="226.6" y="40.5">4</text>
<text x="259.6" y="40.5">2</text>
<text x="272.3" y="40.5">4</text>
<text x="31" y="83.7">1</text>
<text x="43.7" y="83.7">3</text>
<text x="76.7" y="83.7">1</text>
<text x="89.4" y="83.7">3</text>
<text x="122.5" y="83.7">1</text>
<text x="135.2" y="83.7">3</text>
<text x="168.2" y="83.7">1</text>
<text x="180.9" y="83.7">3</text>
<text x="213.9" y="83.7">1</text>
<text x="226.6" y="83.7">3</text>
<text x="259.6" y="83.7">1</text>
<text x="272.3" y="83.7">3</text>
<text x="31" y="88.8">2</text>
<text x="43.7" y="88.8">4</text>
<text x="76.7" y="88.8">2</text>
<text x="89.4" y="88.8">4</text>
<text x="122.5" y="88.8">2</text>
<text x="135.2" y="88.8">4</text>
<text x="168.2" y="88.8">2</text>
<text x="180.9" y="88.8">4</text>
<text x="213.9" y="88.8">2</text>
<text x="226.6" y="88.8">4</text>
<text x="259.6" y="88.8">2</text>
<text x="272.3" y="88.8">4</text>
<text x="58.3" y="163.3" transform="rotate(-90 58.3 163.3)">24</text>
<text x="68.5" y="167.5">9</text>
<text x="46.9" y="172.6">1</text>
<text x="68.5" y="172.6">7</text>
<text x="68.5" y="170">8</text>
<text x="68.5" y="177.7">5</text>
<text x="68.5" y="175.1">6</text>
<text x="143.4" y="177.7">1</text>
<text x="46.3" y="182.7">10</text>
<text x="46.3" y="185.3">11</text>
<text x="68.5" y="185.3">2</text>
<text x="68.5" y="182.7">3</text>
<text x="68.5" y="180.2">4</text>
<text x="143.4" y="180.2">2</text>
<text x="143.4" y="182.7">3</text>
<text x="143.4" y="185.3">4</text>
<text x="46.3" y="190.4">13</text>
<text x="46.3" y="187.8">14</text>
<text x="67.9" y="190.4">22</text>
<text x="67.9" y="187.8">23</text>
<text x="143.4" y="187.8">5</text>
<text x="143.4" y="190.4">6</text>
<text x="67.9" y="198">19</text>
<text x="67.9" y="195.4">20</text>
<text x="67.9" y="192.9">21</text>
<text x="143.4" y="192.9">7</text>
<text x="143.4" y="195.4">8</text>
<text x="46.3" y="200.5">15</text>
<text x="67.9" y="203.1">17</text>
<text x="67.9" y="200.5">18</text>
<text x="67.9" y="205.6">16</text>
<text x="58.3" y="212.8" transform="rotate(-90 58.3 212.8)">12</text>
</g>
<g font-size="1.3" fill="#006464">
<text x="32.9" y="34">U1</text>
<text x="43.8" y="34">QRE1113GR</text>
<text x="78.6" y="34">U2</text>
<text x="89.6" y="34">QRE1113GR</text>
<text x="124.3" y="34">U3</text>
<text x="135.3" y="34">QRE1113GR</text>
<text x="170.1" y="34">U4</text>
<text x="181" y="34">QRE1113GR</text>
<text x="215.8" y="34">U5</text>
<text x="226.7" y="34">QRE1113GR</text>
<text x="261.5" y="34">U6</text>
<text x="272.4" y="34">QRE1113GR</text>
<text x="21.2" y="41.6">GND</text>
<text x="50.8" y="41.6">GND</text>
<text x="66.9" y="41.6">GND</text>
<text x="96.6" y="41.6">GND</text>
<text x="112.7" y="41.6">GND</text>
<text x="142.3" y="41.6">GND</text>
<text x="158.4" y="41.6">GND</text>
<text x="188" y="41.6">GND</text>
<text x="204.1" y="41.6">GND</text>
<text x="233.7" y="41.6">GND</text>
<text x="249.8" y="41.6">GND</text>
<text x="279.4" y="41.6">GND</text>
<text x="23.3" y="49.5">+5V</text>
<text x="53.2" y="52">+3V3</text>
<text x="69.1" y="49.5">+5V</text>
<text x="98.9" y="52">+3V3</text>
<text x="114.8" y="49.5">+5V</text>
<text x="144.7" y="52">+3V3</text>
<text x="160.5" y="49.5">+5V</text>
<text x="190.4" y="52">+3V3</text>
<text x="206.2" y="49.5">+5V</text>
<text x="236.1" y="52">+3V3</text>
<text x="251.9" y="49.5">+5V</text>
<text x="281.8" y="52">+3V3</text>
<text x="27.9" y="58.1">R1</text>
<text x="73.6" y="58.1">R3</text>
<text x="119.4" y="58.1">R5</text>
<text x="165.1" y="58.1">R7</text>
<text x="210.8" y="58.1">R9</text>
<text x="256.5" y="58.1">R11</text>
<text x="27.9" y="60.7">220</text>
<text x="58.4" y="60.7">R2</text>
<text x="58.4" y="63.2">10k</text>
<text x="73.6" y="60.7">220</text>
<text x="104.1" y="60.7">R4</text>
<text x="104.1" y="63.2">10k</text>
<text x="119.4" y="60.7">220</text>
<text x="149.8" y="60.7">R6</text>
<text x="149.8" y="63.2">10k</text>
<text x="165.1" y="60.7">220</text>
<text x="195.6" y="60.7">R8</text>
<text x="195.6" y="63.2">10k</text>
<text x="210.8" y="60.7">220</text>
<text x="241.3" y="60.7">R10</text>
<text x="241.3" y="63.2">10k</text>
<text x="256.5" y="60.7">220</text>
<text x="287" y="60.7">R12</text>
<text x="287" y="63.2">10k</text>
<text x="32.9" y="82.2">U7</text>
<text x="43.8" y="82.2">QRE1113GR</text>
<text x="78.6" y="82.2">U8</text>
<text x="89.6" y="82.2">QRE1113GR</text>
<text x="124.3" y="82.2">U9</text>
<text x="135.3" y="82.2">QRE1113GR</text>
<text x="169.4" y="82.2">U10</text>
<text x="181" y="82.2">QRE1113GR</text>
<text x="215.2" y="82.2">U11</text>
<text x="226.7" y="82.2">QRE1113GR</text>
<text x="260.9" y="82.2">U12</text>
<text x="272.4" y="82.2">QRE1113GR</text>
<text x="21.2" y="89.9">GND</text>
<text x="50.8" y="89.9">GND</text>
<text x="66.9" y="89.9">GND</text>
<text x="96.6" y="89.9">GND</text>
<text x="112.7" y="89.9">GND</text>
<text x="142.3" y="89.9">GND</text>
<text x="158.4" y="89.9">GND</text>
<text x="188" y="89.9">GND</text>
<text x="204.1" y="89.9">GND</text>
<text x="233.7" y="89.9">GND</text>
<text x="249.8" y="89.9">GND</text>
<text x="279.4" y="89.9">GND</text>
<text x="23.3" y="97.7">+5V</text>
<text x="53.2" y="100.3">+3V3</text>
<text x="69.1" y="97.7">+5V</text>
<text x="98.9" y="100.3">+3V3</text>
<text x="114.8" y="97.7">+5V</text>
<text x="144.7" y="100.3">+3V3</text>
<text x="160.5" y="97.7">+5V</text>
<text x="190.4" y="100.3">+3V3</text>
<text x="206.2" y="97.7">+5V</text>
<text x="236.1" y="100.3">+3V3</text>
<text x="251.9" y="97.7">+5V</text>
<text x="281.8" y="100.3">+3V3</text>
<text x="27.9" y="106.4">R13</text>
<text x="73.6" y="106.4">R15</text>
<text x="119.4" y="106.4">R17</text>
<text x="165.1" y="106.4">R19</text>
<text x="210.8" y="106.4">R21</text>
<text x="256.5" y="106.4">R23</text>
<text x="27.9" y="108.9">220</text>
<text x="58.4" y="108.9">R14</text>
<text x="58.4" y="111.5">10k</text>
<text x="73.6" y="108.9">220</text>
<text x="104.1" y="108.9">R16</text>
<text x="104.1" y="111.5">10k</text>
<text x="119.4" y="108.9">220</text>
<text x="149.8" y="108.9">R18</text>
<text x="149.8" y="111.5">10k</text>
<text x="165.1" y="108.9">220</text>
<text x="195.6" y="108.9">R20</text>
<text x="195.6" y="111.5">10k</text>
<text x="210.8" y="108.9">220</text>
<text x="241.3" y="108.9">R22</text>
<text x="241.3" y="111.5">10k</text>
<text x="256.5" y="108.9">220</text>
<text x="287" y="108.9">R24</text>
<text x="287" y="111.5">10k</text>
<text x="55.8" y="154.9">+3V3</text>
<text x="47.5" y="163.5">U13</text>
<text x="52.6" y="163.5">CD74HC4067M</text>
<text x="50" y="173.7">COM</text>
<text x="59.4" y="168.2" transform="rotate(-90 59.4 168.2)">VCC</text>
<text x="64.8" y="173.7">I2</text>
<text x="64.8" y="171.1">I1</text>
<text x="64.8" y="168.6">I0</text>
<text x="144.8" y="172.4">J1</text>
<text x="148.6" y="172.4">Ke papan utama</text>
<text x="200.9" y="172.4">PWR_FLAG</text>
<text x="213.2" y="172.7">+3V3</text>
<text x="64.8" y="178.8">I4</text>
<text x="64.8" y="176.2">I3</text>
<text x="104" y="176.5">+3V3</text>
<text x="133" y="178.8">+5V</text>
<text x="50" y="183.8">S0</text>
<text x="64.8" y="183.8">I6</text>
<text x="64.8" y="181.3">I5</text>
<text x="109.2" y="185.1">C1</text>
<text x="131.8" y="181.3">+3V3</text>
<text x="133" y="183.8">GND</text>
<text x="200.9" y="180">PWR_FLAG</text>
<text x="213.8" y="180.3">+5V</text>
<text x="50" y="186.4">S1</text>
<text x="50" y="191.5">S3</text>
<text x="50" y="188.9">S2</text>
<text x="64.8" y="186.4">I7</text>
<text x="64.8" y="191.5">I9</text>
<text x="64.8" y="188.9">I8</text>
<text x="109.2" y="187.7">100nF</text>
<text x="200.9" y="187.7">PWR_FLAG</text>
<text x="63.6" y="196.5">I11</text>
<text x="63.6" y="194">I10</text>
<text x="104.6" y="196.5">GND</text>
<text x="213.8" y="195.3">GND</text>
<text x="36.5" y="201.6">GND</text>
<text x="50" y="201.6">E</text>
<text x="63.6" y="201.6">I13</text>
<text x="63.6" y="199.1">I12</text>
<text x="59.4" y="209.1" transform="rotate(-90 59.4 209.1)">GND</text>
<text x="63.6" y="206.7">I15</text>
<text x="63.6" y="204.2">I14</text>
<text x="56.4" y="220.7">GND</text>
</g>
<g font-size="1.3" fill="#0000c2">
<text x="15.2" y="123.1">QRE1113GR: LED IR selalu nyala, 220 ohm dari +5V (+-17 mA, sama dengan jalur utama).</text>
<text x="15.2" y="125.2">Fototransistor: kolektor ditarik 10k ke +3V3 = Sn, makin terang pantulan makin rendah.</text>
<text x="15.2" y="127.2">10k titik awal: cek di breadboard di atas banner (4,7k-22k).</text>
<text x="15.2" y="139.4">Pin QRE1113GR: 1 anoda, 2 katoda, 3 kolektor, 4 emitor (OnSemi CASE 100CY).</text>
<text x="15.2" y="141.4">Dipasang di sisi bawah, LED di depan, fototransistor di belakang.</text>
<text x="127" y="209.5">S1..S12 = I2..I13 (sama dengan rev B). I0, I1, I14, I15 kosong.</text>
<text x="127" y="211.5">Kanal 1 = paling kiri dilihat dari atas, robot menghadap depan.</text>
<text x="127" y="213.6">J1 JST XH 8 pin tegak, urutan = J1 PCB sensor rev B, kabel lurus ke J3 papan utama.</text>
</g>
</svg>
